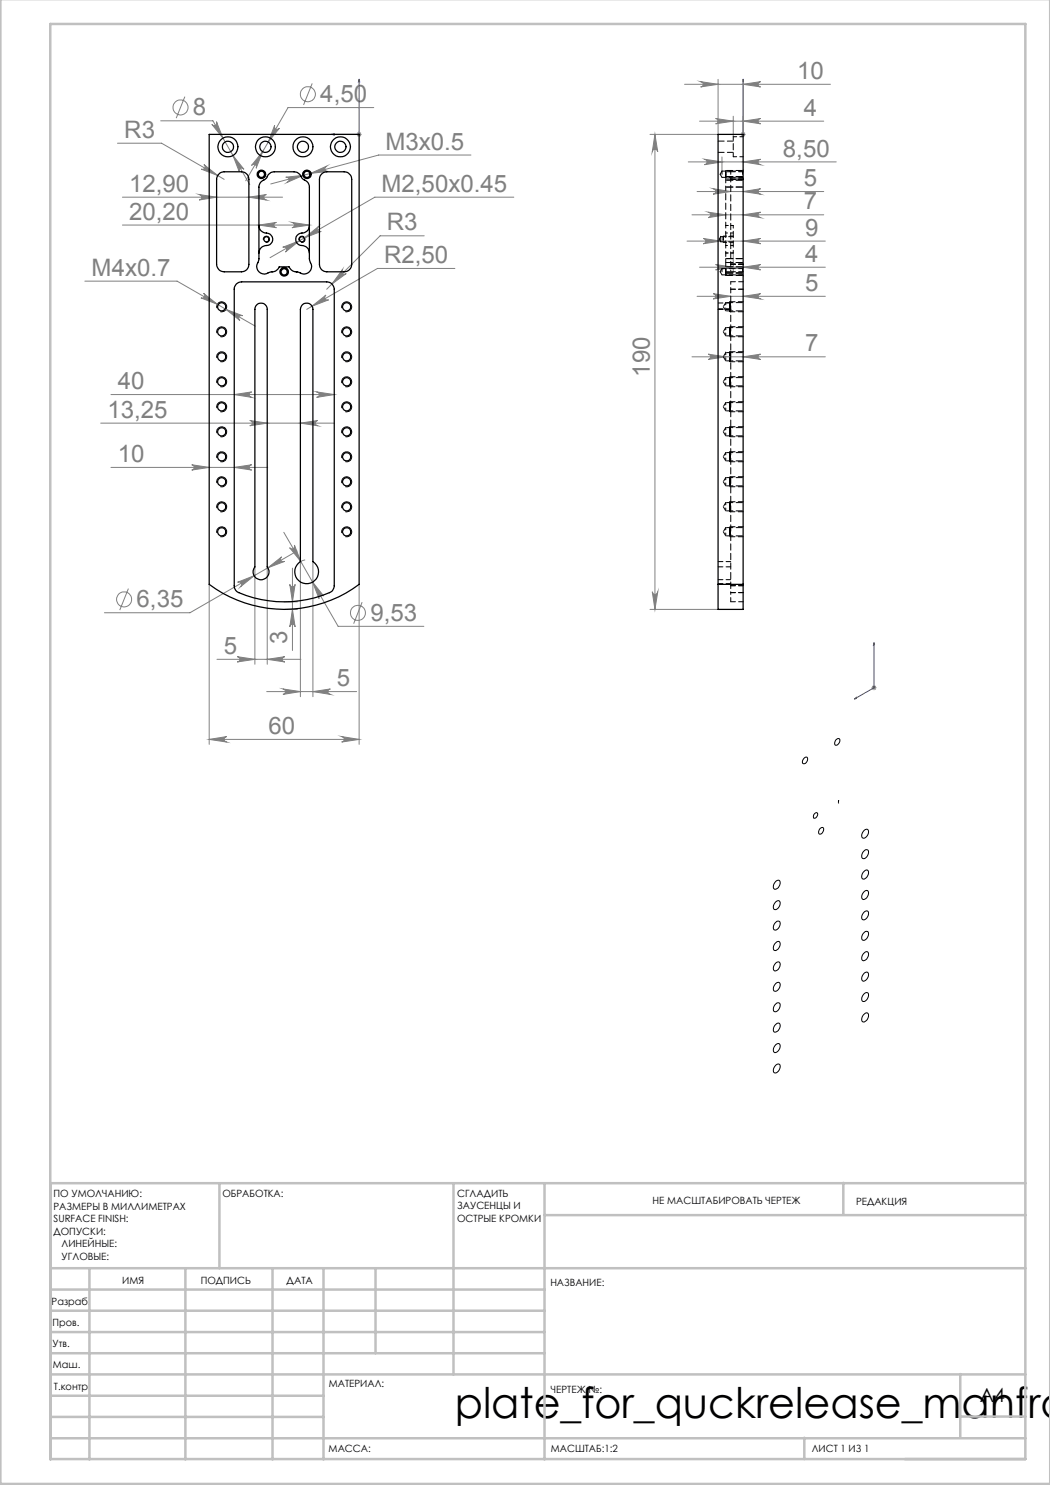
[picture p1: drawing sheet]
<svg xmlns="http://www.w3.org/2000/svg" width="210mm" height="297mm" viewBox="0 0 210 297" stroke-linecap="round" stroke-linejoin="round" font-family="sans-serif">
<g fill="none" stroke="#808080" stroke-width=".2">
<path d="M37 19.3l-1.8 4.3M62.4 16.7l-1.7 4.3M136.9 16.9h29.2M140.1 16.3l3.5 .6-3.5 .5a.53 .53 0 0 0 .6-.5 .53 .53 0 0 0-.6-.6zM143.6 15.9v10.9M148.6 16.9l3.5-.6a.53 .53 0 0 0-.5 .6 .53 .53 0 0 0 .5 .5zM148.6 15.9v11.5M23.5 28.6h8.8l12.5 7.3M24.5 39.4h32M32.1 24.2h10.5l7.4 12.7M39.8 38.9l3.5 .5-3.5 .6a.55 .55 0 0 0 .5-.5 .55 .55 0 0 0-.5-.6zM40.8 32.9l2.7 2.2-3.2-1.3a.53 .53 0 0 0 .6-.2 .53 .53 0 0 0-.1-.7z"/>
<path d="M42.4 24.9a.53 .53 0 0 0 .7 .1 .53 .53 0 0 0 .2-.7l1.3 3.3zM46.6 31.1l2.2 2.8a.53 .53 0 0 0-.7-.2 .53 .53 0 0 0-.2 .7zM49.8 39.4l3.5-.5a.55 .55 0 0 0-.5 .6 .55 .55 0 0 0 .5 .5zM52.5 30.3l-1.3 3.4a.54 .54 0 0 0-.2-.8 .54 .54 0 0 0-.7 .2zM54.9 25.1a.56 .56 0 0 0 .2 .7 .56 .56 0 0 0 .8-.2l-2.2 2.8zM57.1 35.5l3.6-.4-3.3 1.4a.53 .53 0 0 0 .4-.7 .53 .53 0 0 0-.7-.3zM62.1 34.7l3.2-1.5a.55 .55 0 0 0-.3 .7 .55 .55 0 0 0 .6 .4zM71.3 26.9h1M71.5 26.5l.7 .7M71.8 26.3v1.1M72.2 26.5l-.7 .7M74.8 21.5h-17.2l-8.5 14.7"/>
<path d="M94.2 31h-18.5l-21.5 5.8M102.8 39.4h-27.8l-21 12.1M130 26.9h13.6M131 26.9l.6 3.5a.55 .55 0 0 0-.6-.5 .55 .55 0 0 0-.5 .5zM131 26.9v95M137.7 32.4h29.6M139.4 38.3h25.3M139.9 24.2h24.8M140.9 31.9l3.5 .5-3.5 .5a.55 .55 0 0 0 .5-.5 .55 .55 0 0 0-.5-.5zM142.6 37.7l3.5 .6-3.5 .5a.55 .55 0 0 0 .5-.5 .55 .55 0 0 0-.5-.6zM143.1 23.7l3.5 .5-3.5 .6a.53 .53 0 0 0 .6-.6 .53 .53 0 0 0-.6-.5zM144.4 31.4v2.8"/>
<path d="M146.6 23.2v4.1M148.1 26.9h1M148.3 26.5l.7 .7M148.6 24.2l3.5-.5a.53 .53 0 0 0-.5 .5 .53 .53 0 0 0 .5 .6zM148.6 38.3l3.5-.6a.55 .55 0 0 0-.5 .6 .55 .55 0 0 0 .5 .5zM148.6 32.4l3.5-.5a.55 .55 0 0 0-.5 .5 .55 .55 0 0 0 .5 .5zM149 26.5l-.7 .7M17 56.2h18.4l15.6 9M24.5 45h37.4M40.7 58.7l2.8 2.2-3.3-1.3a.53 .53 0 0 0 .7-.2 .53 .53 0 0 0-.2-.7zM51.8 45l3.5-.5a.53 .53 0 0 0-.5 .5 .53 .53 0 0 0 .5 .5zM56.6 49.5l3.2-1.3-2.7 2.2a.55 .55 0 0 0 .2-.7 .55 .55 0 0 0-.7-.2z"/>
<path d="M58.4 44.5l3.5 .5-3.5 .5a.53 .53 0 0 0 .5-.5 .53 .53 0 0 0-.5-.5zM60.9 47.6l2.8-2.3a.55 .55 0 0 0-.2 .8 .55 .55 0 0 0 .7 .2zM68.5 53.9a.55 .55 0 0 0 0 .8 .55 .55 0 0 0 .8 0l-2.9 2.1zM84.8 47.2h-8.8l-10.7 10.7M91 53.7h-15.5l-14.2 8.2M137.4 48.2h27.7M138.4 43h26.3M139.4 59.3h25.7M139.9 53.4h25.2M140.6 47.7l3.5 .5-3.5 .6a.53 .53 0 0 0 .6-.6 .53 .53 0 0 0-.6-.5zM141.6 42.4l3.5 .6-3.5 .5a.55 .55 0 0 0 .5-.5 .55 .55 0 0 0-.5-.6zM142.6 58.7l3.5 .6-3.5 .5a.53 .53 0 0 0 .5-.5 .53 .53 0 0 0-.5-.6z"/>
<path d="M143.1 52.9l3.5 .5-3.5 .6a.53 .53 0 0 0 .6-.6 .53 .53 0 0 0-.6-.5zM144.1 47.2v.1M146.6 50.6v3.8M148.6 43l3.5-.6a.55 .55 0 0 0-.5 .6 .55 .55 0 0 0 .5 .5zM148.6 53.4l3.5-.5a.53 .53 0 0 0-.5 .5 .53 .53 0 0 0 .5 .6zM148.6 48.2l3.5-.5a.53 .53 0 0 0-.5 .5 .53 .53 0 0 0 .5 .6zM148.6 59.3l3.5-.6a.53 .53 0 0 0-.5 .6 .53 .53 0 0 0 .5 .5zM22.2 78.9h44.7M45.2 61.9l3.3 1.2a.55 .55 0 0 0-.7 .3 .55 .55 0 0 0 .2 .7zM46.8 78.9l3.5-.5a.55 .55 0 0 0-.5 .5 .55 .55 0 0 0 .5 .6zM62.4 61.2l2.8-2.2a.55 .55 0 0 0-.2 .7 .55 .55 0 0 0 .7 .3zM63.3 78.4l3.6 .5-3.6 .6a.55 .55 0 0 0 .6-.6 .55 .55 0 0 0-.6-.5z"/>
<path d="M138.4 71.4h26.7M141.6 70.8l3.5 .6-3.5 .5a.53 .53 0 0 0 .5-.5 .53 .53 0 0 0-.5-.6zM145.1 70.4v.1M148.6 71.4l3.5-.6a.53 .53 0 0 0-.5 .6 .53 .53 0 0 0 .5 .5zM20.1 84.6h46.7M22.2 93.5h31.4M38.3 93l3.5 .5-3.5 .5a.53 .53 0 0 0 .6-.5 .53 .53 0 0 0-.6-.5zM46.8 93.5l3.5-.5a.53 .53 0 0 0-.5 .5 .53 .53 0 0 0 .5 .5zM50 84.1l3.4 .5-3.4 .6a.53 .53 0 0 0 .5-.6 .53 .53 0 0 0-.5-.5zM60.1 84.6l3.5-.5a.53 .53 0 0 0-.5 .5 .53 .53 0 0 0 .5 .6zM25.7 117.7l-1.7 4.3M41.8 116.9v32"/>
<path d="M47.5 116.4l3.3-1.3-2.7 2.3a.54 .54 0 0 0 .1-.8 .54 .54 0 0 0-.7-.2zM51 113.4v19.5M53.4 113.4v19.5M53.6 113.6l2.7-2.2a.54 .54 0 0 0-.1 .7 .54 .54 0 0 0 .7 .2zM56.8 106.5l10.8 18.8h17.2M57.9 109.5a.55 .55 0 0 0 .7 .2 .55 .55 0 0 0 .3-.7l1.2 3.3zM58 116.9a.53 .53 0 0 0 .5 .5 .53 .53 0 0 0 .5-.5l-.5 3.5zM58.5 113.6v16.5M59.4 110.2l-21.4 12.4h-17.1M60.1 112.4v26.9M61 112l-.9 .3M62.5 116.4l2.2 2.8a.53 .53 0 0 0-.7-.2 .53 .53 0 0 0-.2 .7z"/>
<path d="M62.6 112.4v26.9M71.8 116.9v32M130.5 118.4a.55 .55 0 0 0 .5 .5 .55 .55 0 0 0 .6-.5l-.6 3.5zM43.4 131.9h16.8M47.4 131.3l3.6 .6-3.6 .5a.53 .53 0 0 0 .6-.5 .53 .53 0 0 0-.6-.6zM53.3 138.3h18M53.4 131.9l3.6-.6a.53 .53 0 0 0-.6 .6 .53 .53 0 0 0 .6 .5zM56.6 137.8l3.5 .5-3.5 .6a.55 .55 0 0 0 .5-.6 .55 .55 0 0 0-.5-.5zM56.8 120.4h2.7M56.8 121.9h2.7M58.5 121.9l.5 3.5a.53 .53 0 0 0-.5-.6 .53 .53 0 0 0-.5 .6zM62.6 138.3l3.5-.5a.55 .55 0 0 0-.5 .5 .55 .55 0 0 0 .5 .6z"/>
<path d="M72.4 120.4l-1.7 4.3M130 121.9h13.6M174.3 137.5h1M174.4 137.2l.8 .7M174.8 137.1v.9M175.2 137.2l-.8 .7M41.8 147.9l3.5-.6a.55 .55 0 0 0-.5 .6 .55 .55 0 0 0 .5 .5zM41.8 147.9h30M68.3 147.3l3.5 .6-3.5 .5a.55 .55 0 0 0 .5-.5 .55 .55 0 0 0-.5-.6z"/>
<circle cx="61.6" cy="18.8" r="1.51"/>
<circle cx="36.1" cy="21.5" r="1.51"/>
<circle cx="24.8" cy="119.9" r="1.51"/>
<circle cx="71.6" cy="122.6" r="1.51"/>
</g>
<g fill="none" stroke="#000" stroke-width=".2">
<path d="M51.6 35.1a.75 .75 0 0 1 .6-1 .75 .75 0 0 1 .8 .8 .75 .75 0 0 1-.9 .7M60.7 35.1a.75 .75 0 0 1 .6-1 .75 .75 0 0 1 .8 .8 .75 .75 0 0 1-.9 .7M52.7 48a.63 .63 0 0 1 .5-.8 .63 .63 0 0 1 .7 .7 .63 .63 0 0 1-.8 .6M56.1 54.6a.75 .75 0 0 1 .7-1 .75 .75 0 0 1 .8 .8 .75 .75 0 0 1-.9 .7M59.8 48a.62 .62 0 0 1 .6-.8 .62 .62 0 0 1 .6 .8 .62 .62 0 0 1-.8 .5M43.4 61.6a1 1 0 0 1 .8-1.2 1 1 0 0 1 1.1 1.1 1 1 0 0 1-1.2 .8M43.4 66.6a1.01 1.01 0 0 1 .8-1.2 1.01 1.01 0 0 1 1.1 1.1 1.01 1.01 0 0 1-1.2 .8M43.4 71.6a1 1 0 0 1 .8-1.2 1 1 0 0 1 1.1 1 1 1 0 0 1-1.2 .9M43.4 76.6a1 1 0 0 1 .8-1.2 1 1 0 0 1 1.1 1 1 1 0 0 1-1.2 .9M68.4 61.6a.99 .99 0 0 1 .8-1.2 .99 .99 0 0 1 1.1 1.1 .99 .99 0 0 1-1.2 .8M68.4 66.6a1 1 0 0 1 .8-1.2 1 1 0 0 1 1.1 1.1 1 1 0 0 1-1.2 .8M68.4 71.6a.99 .99 0 0 1 .8-1.2 .99 .99 0 0 1 1.1 1 .99 .99 0 0 1-1.2 .9"/>
<path d="M68.4 76.6a.99 .99 0 0 1 .8-1.2 .99 .99 0 0 1 1.1 1.1 .99 .99 0 0 1-1.2 .8M43.4 81.6a1.01 1.01 0 0 1 .8-1.3 1.01 1.01 0 0 1 1.1 1.1 1.01 1.01 0 0 1-1.2 .9M43.4 86.6a1.01 1.01 0 0 1 .8-1.2 1.01 1.01 0 0 1 1.1 1.1 1.01 1.01 0 0 1-1.2 .8M43.4 91.6a1 1 0 0 1 .8-1.2 1 1 0 0 1 1.1 1 1 1 0 0 1-1.2 .9M43.4 96.6a1 1 0 0 1 .8-1.2 1 1 0 0 1 1.1 1 1 1 0 0 1-1.2 .9M68.4 81.6a1 1 0 0 1 .8-1.2 1 1 0 0 1 1.1 1.1 1 1 0 0 1-1.2 .8M68.4 86.6a1 1 0 0 1 .8-1.2 1 1 0 0 1 1.1 1.1 1 1 0 0 1-1.2 .8M68.4 91.6a.99 .99 0 0 1 .8-1.2 .99 .99 0 0 1 1.1 1 .99 .99 0 0 1-1.2 .9M68.4 96.6a.99 .99 0 0 1 .8-1.2 .99 .99 0 0 1 1.1 1.1 .99 .99 0 0 1-1.2 .8M43.4 101.6a1.01 1.01 0 0 1 .8-1.2 1.01 1.01 0 0 1 1.1 1.1 1.01 1.01 0 0 1-1.2 .8M43.4 106.6a1.01 1.01 0 0 1 .9-1.2 1.01 1.01 0 0 1 1 1.1 1.01 1.01 0 0 1-1.2 .8M68.4 101.6a1 1 0 0 1 .8-1.2 1 1 0 0 1 1.1 1.1 1 1 0 0 1-1.2 .8"/>
<path d="M68.4 106.6a1 1 0 0 1 .9-1.2 1 1 0 0 1 1 1.1 1 1 0 0 1-1.2 .8M160.9 151.6l.4-.2a.77 .77 0 0 1 .1 .9 .77 .77 0 0 1-.7 .4 .73 .73 0 0 1 .2-1.1zM167.1 148.1l.4-.4a.32 .32 0 0 1 .3 0 .32 .32 0 0 1 .2 .4l-.1 .5a.62 .62 0 0 1-.9 .4l-.1-.4zM155.2 176.2a.47 .47 0 0 1 .6-.1 .47 .47 0 0 1 .2 .6l-.4 .8a.58 .58 0 0 1-.9 .1v-.5zM162.9 162.7l.4-.2a.63 .63 0 0 1 .2 .8 .63 .63 0 0 1-.7 .4l-.1-.4zM163.9 165.8l.6-.3a.77 .77 0 0 1 .2 .9 .77 .77 0 0 1-.8 .4l-.2-.2zM167.7 160.1v.6M172.6 170.4a.57 .57 0 0 1 .9-.5 .57 .57 0 0 1 .1 .9l-.1 .4a.63 .63 0 0 1-.5 .5 .63 .63 0 0 1-.6-.2v-.5zM172.6 174.4a.64 .64 0 0 1 1-.2 1.32 1.32 0 0 1-1 1.6 .87 .87 0 0 1 0-1.4zM172.9 166a.47 .47 0 0 1 .6-.1 .47 .47 0 0 1 .2 .6l-.2 .6a.63 .63 0 0 1-.5 .5 .63 .63 0 0 1-.6-.2v-.5zM172.9 178.3a.47 .47 0 0 1 .6-.2 .47 .47 0 0 1 .2 .6l-.4 .9a.56 .56 0 0 1-.9 0v-.5zM155 188.7a.64 .64 0 0 1 1-.2 1.32 1.32 0 0 1-1 1.6 .87 .87 0 0 1 0-1.4z"/>
<path d="M155.2 180.3a.47 .47 0 0 1 .6-.1 .47 .47 0 0 1 .2 .6l-.2 .6a.63 .63 0 0 1-.4 .5 .63 .63 0 0 1-.7-.2v-.6zM155.2 184.4a.52 .52 0 0 1 .8 0 1.28 1.28 0 0 1-1 1.6 .94 .94 0 0 1 .2-1.6zM155.2 192.6a.47 .47 0 0 1 .6-.2 .47 .47 0 0 1 .2 .6l-.4 .9a.56 .56 0 0 1-.9 0v-.5zM155.2 196.7a.47 .47 0 0 1 .5-.2 .47 .47 0 0 1 .3 .3 1.13 1.13 0 0 1-1.2 1.4l-.1-.7zM172.6 186.7a.57 .57 0 0 1 .9-.4 .57 .57 0 0 1 .1 .9l-.1 .3a.63 .63 0 0 1-.5 .5 .63 .63 0 0 1-.6-.2v-.5zM172.9 182.4a.47 .47 0 0 1 .4-.2 .47 .47 0 0 1 .4 .3 1.13 1.13 0 0 1-1.2 1.4l-.1-.7zM172.9 190.6l.2-.2h.4a1.19 1.19 0 0 1-.9 1.8 .94 .94 0 0 1 .3-1.6zM172.9 194.6a.47 .47 0 0 1 .6-.2 .47 .47 0 0 1 .2 .6l-.4 .9a.62 .62 0 0 1-.8 .2l-.1-.7zM172.9 198.7a.47 .47 0 0 1 .4-.2 .47 .47 0 0 1 .4 .4 1.13 1.13 0 0 1-1.2 1.3l-.1-.7zM155 201a.57 .57 0 0 1 .8-.4 .57 .57 0 0 1 .2 .9l-.2 .3a.63 .63 0 0 1-.4 .5 .63 .63 0 0 1-.7-.2v-.5zM155.2 204.9l.2-.2 .4-.1a1.13 1.13 0 0 1-1 1.8l-.1-.7zM155.2 208.9a.47 .47 0 0 1 .6-.2 .47 .47 0 0 1 .2 .6l-.4 .9a.62 .62 0 0 1-.8 .2l-.1-.7z"/>
<path d="M155.2 213a.47 .47 0 0 1 .5-.2 .47 .47 0 0 1 .3 .3 1.13 1.13 0 0 1-1.2 1.4l-.1-.7zM172.6 203a.64 .64 0 0 1 1-.3 1.28 1.28 0 0 1-1 1.7 .87 .87 0 0 1 0-1.4z"/>
</g>
<path d="M145.2 34.6v-.5M144.7 47.6v-.4M144.7 48.5v-.7M145.2 55.1v-.3" fill="none" stroke="#000" stroke-width=".2" stroke-dasharray="1.3 .6" stroke-linecap="butt"/>
<path d="M145.2 35.6v-.8" fill="none" stroke="#000" stroke-width=".2" stroke-dasharray="1.3 .6" stroke-dashoffset=".4" stroke-linecap="butt"/>
<path d="M146 61v-.7M146 66v-.7M146 71v-.7M146 76v-.7M146 81v-.7M146 86v-.7M146 91v-.7M146 96v-.7M146 101v-.7M146 106v-.7" fill="none" stroke="#000" stroke-width=".2" stroke-dasharray="1.3 .6" stroke-dashoffset=".3" stroke-linecap="butt"/>
<path d="M146 62.3v-1M146 67.3v-1M146 72.3v-1M146 77.3v-1M146 82.3v-1M146 87.3v-1M146 92.3v-1M146 97.3v-1M146 102.3v-1M146 107.3v-1" fill="none" stroke="#000" stroke-width=".2" stroke-dasharray="1.3 .6" stroke-dashoffset=".5" stroke-linecap="butt"/>
<path d="M144.7 47.4v1v-.6" fill="none" stroke="#000" stroke-width=".25" stroke-dasharray="1.3 .6" stroke-dashoffset=".7" stroke-linecap="butt"/>
<path d="M145.2 53.6v1.5v-.8M146 62.3v-1M146 66.3v-1v2v-1M146 72.3v-1M146 76.3v-1v2v-1M146 82.3v-1M146 86.3v-1v2v-1M146 91.3v-1v2v-1M146 96.3v-1v2v-1M146 101.3v-1v2v-1M146 106.3v-1v2v-1" fill="none" stroke="#000" stroke-width=".25" stroke-dasharray="1.3 .6" stroke-dashoffset=".5" stroke-linecap="butt"/>
<path d="M145.2 53.8v1.2v-.7" fill="none" stroke="#000" stroke-width=".25" stroke-dasharray="1.3 .6" stroke-dashoffset=".9" stroke-linecap="butt"/>
<path d="M145.2 34.6v-.5" fill="none" stroke="#000" stroke-width=".25" stroke-dasharray="1.3 .6" stroke-linecap="butt"/>
<path d="M145.2 35.6v-.8M146 60.6v1.6v-.9M146 70.6v1.6v-.9M146 65.6v1.6v-.9M146 75.6v1.6v-.9M146 80.6v1.6v-.9M146 85.6v1.6v-.9M146 90.6v1.6v-.9M146 95.6v1.6v-.9M146 100.6v1.6v-.9M146 105.6v1.6v-.9" fill="none" stroke="#000" stroke-width=".25" stroke-dasharray="1.3 .6" stroke-dashoffset=".4" stroke-linecap="butt"/>
<path d="M146 60.3v2v-1M146 70.3v2v-1M146 80.3v2v-1M146 85.3v2v-1M146 90.3v2v-1M146 100.3v2v-1" fill="none" stroke="#000" stroke-width=".25" stroke-dasharray="1.3 .6" stroke-dashoffset=".1" stroke-linecap="butt"/>
<path d="M146 61v-.7M146 71v-.7M146 81v-.7" fill="none" stroke="#000" stroke-width=".25" stroke-dasharray="1.3 .6" stroke-dashoffset=".3" stroke-linecap="butt"/>
<path d="M71.8 15.8l.2 .6h-.3zM71.8 15.8v11.1h-5.5M148.6 15.8v.6v-.6M148.6 15.8v11.1M66.3 26.9l.6-.2v.3zM148.6 26.7v.3zM148.6 26.9h.1M170.9 139.8l.4-.3v.2zM174.8 128.5l.1 .4-.2 .1zM174.8 128.5v9l-3.9 2.3" fill="none" stroke="#00f" stroke-width=".2"/>
<path d="M144.7 48.5h2M146.7 47.2h-2" fill="none" stroke="#000" stroke-width=".2" stroke-dasharray="1.3 .6" stroke-dashoffset=".6"/>
<g fill="none" stroke="#000" stroke-width=".2" stroke-dasharray="1.3 .6">
<path d="M145.2 34.8v-.2M144.7 47.8v-.2M145.2 55.1h.1M146 61.3v-.3M146 66.3v-.3M146 71.3v-.3M146 76.3v-.3M146 81.3v-.3M146 86.3v-.3M146 91.3v-.3M146 96.3v-.3M146 101.3v-.3"/>
<path d="M146 106.3v-.3"/>
</g>
<path d="M145.2 35.6h3.4M148.6 34.1h-3.4M145.2 55.1h3.4M148.6 53.6h-3.4" fill="none" stroke="#000" stroke-width=".2" stroke-dasharray="1.3 .6" stroke-dashoffset="-.1"/>
<g fill="none" stroke="#000" stroke-width=".2" stroke-dasharray="1.3 .6" stroke-dashoffset=".3">
<path d="M146 62.3h2.7M146 67.3h2.7M146 72.3h2.7M146 77.3h2.7M148.7 60.3h-2.7M148.7 65.3h-2.7M148.7 70.3h-2.7M148.7 75.3h-2.7M146 82.3h2.7M146 87.3h2.7M146 92.3h2.7M146 97.3h2.7"/>
<path d="M148.7 80.3h-2.7M148.7 85.3h-2.7M148.7 90.3h-2.7M148.7 95.3h-2.7M146 102.3h2.7M146 107.3h2.7M148.7 100.3h-2.7M148.7 105.3h-2.7"/>
</g>
<g fill="none" stroke="#000" stroke-width=".25" stroke-dasharray="1.3 .6">
<path d="M145.2 34.8v-.2M144.7 47.3v.1M145.2 53.6h.1M145.2 53.7v.1M146 60.3v.1M146 60.5v.1M146 70.3v.1M146 70.5v.1M146 61.3v-.3M146 65.5v.1M146 71.3v-.3M146 75.5v.1"/>
<path d="M146 80.3v.1M146 80.5v.1M146 85.3v.1M146 85.5v.1M146 90.3v.1M146 90.5v.1M146 81.3v-.3M146 95.5v.1M146 100.3v.1M146 100.5v.1M146 105.5v.1"/>
</g>
<g fill="none" stroke="#c0c0c0" stroke-width=".5">
<path d="M.1 -.1v296.9h209.9v-296.9M10.1 4.8h195v287h-195zM43.9 236.6v17M90.7 236.6v38.3M108.9 236.6v55.3M168.7 236.6v6.3M205.1 236.6h-195v55.3M10.1 253.6h195M10.1 257.9h98.8M17.9 253.6v38.3M37.1 253.6v38.3M54.5 253.6v38.3"/>
<path d="M64.7 253.6v38.3M75.1 253.6v17M108.9 243h96.2M10.1 270.6h98.8M10.1 266.4h98.8M10.1 262.1h98.8M10.1 279.1h54.6M10.1 274.9h195M192.1 274.8v12.7M10.1 287.7h195M10.1 283.4h54.6M160.9 287.5v4.3"/>
<path d="M192.1 283.3h13"/>
</g>
<g fill="#00f">
<path d="M66.3 26.9l.6 .1v-.3zM71.8 15.8l-.1 .6h.3z"/>
<path d="M170.9 139.8l.4-.1v-.2zM174.8 128.5l-.1 .5 .2-.1z"/>
<path d="M148.6 26.7v.3zM148.6 15.8v.6z"/>
</g>
<g fill="#808080">
<path d="M45.2 61.9l2.8 2.2a.55 .55 0 0 1-.2-.7 .55 .55 0 0 1 .7-.3zM40.7 58.7a.53 .53 0 0 1 .2 .7 .53 .53 0 0 1-.7 .2l3.3 1.3zM46.6 31.1l1.3 3.3a.53 .53 0 0 1 .2-.7 .53 .53 0 0 1 .7 .2zM42.4 24.9l2.2 2.7-1.3-3.3a.53 .53 0 0 1-.2 .8 .53 .53 0 0 1-.7-.2zM52.5 30.3l-2.2 2.8a.54 .54 0 0 1 .7-.2 .54 .54 0 0 1 .2 .8zM54.9 25.1l-1.2 3.3 2.2-2.8a.55 .55 0 0 1-.8 .2 .55 .55 0 0 1-.2-.7zM57.1 35.5a.53 .53 0 0 1 .7 .3 .53 .53 0 0 1-.4 .7l3.3-1.4zM62.1 34.7l3.5-.4a.55 .55 0 0 1-.6-.4 .55 .55 0 0 1 .3-.7zM56.6 49.5a.55 .55 0 0 1 .7 .2 .55 .55 0 0 1-.2 .7l2.7-2.2zM60.9 47.6l3.3-1.3a.56 .56 0 0 1-.7-.2 .56 .56 0 0 1 .2-.8zM40.8 32.9a.53 .53 0 0 1 .2 .7 .53 .53 0 0 1-.7 .2l3.2 1.3zM47.4 131.3l3.6 .6-3.6 .5a.53 .53 0 0 0 .6-.5 .53 .53 0 0 0-.6-.6zM53.4 131.9l3.6-.6a.53 .53 0 0 0-.6 .6 .53 .53 0 0 0 .6 .5zM53.6 113.6l3.3-1.3a.54 .54 0 0 1-.7-.2 .54 .54 0 0 1 .1-.7zM47.5 116.4a.54 .54 0 0 1 .7 .2 .54 .54 0 0 1-.1 .8l2.7-2.3zM57.9 109.5l2.2 2.8-1.2-3.3a.55 .55 0 0 1-.2 .7 .55 .55 0 0 1-.8-.2zM62.5 116.4l1.3 3.3a.53 .53 0 0 1 .2-.7 .53 .53 0 0 1 .7 .2zM50 84.1l3.4 .5-3.4 .6a.53 .53 0 0 0 .5-.6 .53 .53 0 0 0-.5-.5zM60.1 84.6l3.5-.5a.53 .53 0 0 0-.5 .5 .53 .53 0 0 0 .5 .6zM62.4 61.2l3.3-1.2a.55 .55 0 0 1-.7-.3 .55 .55 0 0 1 .2-.7zM68.5 53.9l-2.1 2.9 2.9-2.1a.55 .55 0 0 1-.8 0 .55 .55 0 0 1 0-.8zM140.1 16.3l3.5 .6-3.5 .5a.53 .53 0 0 0 .6-.5 .53 .53 0 0 0-.6-.6zM148.6 16.9l3.5-.6a.53 .53 0 0 0-.5 .6 .53 .53 0 0 0 .5 .5zM143.1 23.7l3.5 .5-3.5 .6a.53 .53 0 0 0 .6-.6 .53 .53 0 0 0-.6-.5zM148.6 24.2l3.5-.5a.53 .53 0 0 0-.5 .5 .53 .53 0 0 0 .5 .6zM142.6 37.7l3.5 .6-3.5 .5a.55 .55 0 0 0 .5-.5 .55 .55 0 0 0-.5-.6zM148.6 38.3l3.5-.6a.55 .55 0 0 0-.5 .6 .55 .55 0 0 0 .5 .5zM141.6 42.4l3.5 .6-3.5 .5a.55 .55 0 0 0 .5-.5 .55 .55 0 0 0-.5-.6zM148.6 43l3.5-.6a.55 .55 0 0 0-.5 .6 .55 .55 0 0 0 .5 .5zM143.1 52.9l3.5 .5-3.5 .6a.53 .53 0 0 0 .6-.6 .53 .53 0 0 0-.6-.5zM148.6 53.4l3.5-.5a.53 .53 0 0 0-.5 .5 .53 .53 0 0 0 .5 .6zM140.9 31.9l3.5 .5-3.5 .5a.55 .55 0 0 0 .5-.5 .55 .55 0 0 0-.5-.5zM148.6 32.4l3.5-.5a.55 .55 0 0 0-.5 .5 .55 .55 0 0 0 .5 .5zM140.6 47.7l3.5 .5-3.5 .6a.53 .53 0 0 0 .6-.6 .53 .53 0 0 0-.6-.5zM148.6 48.2l3.5-.5a.53 .53 0 0 0-.5 .5 .53 .53 0 0 0 .5 .6zM142.6 58.7l3.5 .6-3.5 .5a.53 .53 0 0 0 .5-.5 .53 .53 0 0 0-.5-.6zM148.6 59.3l3.5-.6a.53 .53 0 0 0-.5 .6 .53 .53 0 0 0 .5 .5zM141.6 70.8l3.5 .6-3.5 .5a.53 .53 0 0 0 .5-.5 .53 .53 0 0 0-.5-.6zM148.6 71.4l3.5-.6a.53 .53 0 0 0-.5 .6 .53 .53 0 0 0 .5 .5z"/>
<path d="M46.8 78.9l3.5-.5a.55 .55 0 0 0-.5 .5 .55 .55 0 0 0 .5 .6zM63.3 78.4l3.6 .5-3.6 .6a.55 .55 0 0 0 .6-.6 .55 .55 0 0 0-.6-.5z"/>
<path d="M51.8 45l3.5-.5a.53 .53 0 0 0-.5 .5 .53 .53 0 0 0 .5 .5zM58.4 44.5l3.5 .5-3.5 .5a.53 .53 0 0 0 .5-.5 .53 .53 0 0 0-.5-.5z"/>
<path d="M39.8 38.9l3.5 .5-3.5 .6a.55 .55 0 0 0 .5-.5 .55 .55 0 0 0-.5-.6zM49.8 39.4l3.5-.5a.55 .55 0 0 0-.5 .6 .55 .55 0 0 0 .5 .5z"/>
<path d="M58 116.9a.53 .53 0 0 0 .5 .5 .53 .53 0 0 0 .5-.5l-.5 3.5zM58.5 121.9l.5 3.5a.53 .53 0 0 0-.5-.6 .53 .53 0 0 0-.5 .6zM131 26.9l.6 3.5a.55 .55 0 0 0-.6-.5 .55 .55 0 0 0-.5 .5zM130.5 118.4a.55 .55 0 0 0 .5 .5 .55 .55 0 0 0 .6-.5l-.6 3.5z"/>
<path d="M56.6 137.8l3.5 .5-3.5 .6a.55 .55 0 0 0 .5-.6 .55 .55 0 0 0-.5-.5zM62.6 138.3l3.5-.5a.55 .55 0 0 0-.5 .5 .55 .55 0 0 0 .5 .6zM38.3 93l3.5 .5-3.5 .5a.53 .53 0 0 0 .6-.5 .53 .53 0 0 0-.6-.5zM46.8 93.5l3.5-.5a.53 .53 0 0 0-.5 .5 .53 .53 0 0 0 .5 .5zM41.8 147.9l3.5-.6a.55 .55 0 0 0-.5 .6 .55 .55 0 0 0 .5 .5zM68.3 147.3l3.5 .6-3.5 .5a.55 .55 0 0 0 .5-.5 .55 .55 0 0 0-.5-.6z"/>
</g>
<g fill="none" stroke="#000" stroke-width=".25">
<path d="M41.8 26.9h30v90a24.9 24.9 0 0 1-30 0zM43.8 34.8l.5-.3 .5-.1h3.5a1.51 1.51 0 0 1 1.5 1.5v17a1.45 1.45 0 0 1-1.5 1.5h-3.5a1.51 1.51 0 0 1-1.5-1.5v-17l.2-.6zM52.2 36.4l1.1-.8a1.68 1.68 0 0 1 1.6-1.2h3.9a1.9 1.9 0 0 1 1.6 1.3l.3 .2a1.6 1.6 0 0 1 1.2 1.5v14.5l.1 .3a1.58 1.58 0 0 1-.1 2.2 1.58 1.58 0 0 1-2.1 .1l-.2-.1a1.77 1.77 0 0 1-1.8-1h-2a2.34 2.34 0 0 1-2 1.1 1.56 1.56 0 0 1-2.1-.2 1.56 1.56 0 0 1 0-2.1l.1-.2v-14.8zM64.3 34.8l.5-.3 .6-.1h3.4a1.57 1.57 0 0 1 1.5 1.5v17a1.51 1.51 0 0 1-1.5 1.5h-3.4a1.45 1.45 0 0 1-1.5-1.5v-17l.1-.6zM47.3 56.8l.5-.3 .5-.1h17a1.51 1.51 0 0 1 1.6 1.5v59.3a1.52 1.52 0 0 1-1 1.3 22.4 22.4 0 0 1-18.7-.3l-.4-.8v-59.8zM51.8 45.1a1.59 1.59 0 0 0 1.8 1.6 1.28 1.28 0 0 1 .9 1.5 1.28 1.28 0 0 1-1.5 .9l-.5 .3-.5 .4-.2 .8M59.3 54.4h.1M61.9 45.1a1.59 1.59 0 0 1-1.9 1.6 1.28 1.28 0 0 0-.8 1.5 1.28 1.28 0 0 0 1.5 .9l.5 .3 .4 .4 .3 .8M51.4 60.9a1.22 1.22 0 0 1 1.3-.2 1.22 1.22 0 0 1 .7 1.2v51.5a1.59 1.59 0 0 1-.1 2.1 1.59 1.59 0 0 1-2.2 0 1.59 1.59 0 0 1-.1-2.1v-51.5l.2-.7zM60.5 60.9a1.25 1.25 0 0 1 1.4-.2 1.25 1.25 0 0 1 .7 1.2v50.4a2.39 2.39 0 0 1 .5 3.6 2.39 2.39 0 0 1-3.6 0 2.39 2.39 0 0 1 .6-3.6v-50.4zM143.6 116.9v5h5v-5M143.6 116.9v-90h5v90"/>
<path d="M143.6 116.9h5"/>
<circle cx="45.6" cy="29.4" r="1.12"/>
<circle cx="45.6" cy="29.4" r="2"/>
<circle cx="52.3" cy="34.9" r=".84"/>
<circle cx="52.3" cy="34.9" r=".63"/>
<circle cx="53.1" cy="29.4" r="2"/>
<circle cx="53.1" cy="29.4" r="1.12"/>
<circle cx="60.6" cy="29.4" r="1.12"/>
<circle cx="60.6" cy="29.4" r="2"/>
<circle cx="61.4" cy="34.9" r=".84"/>
<circle cx="61.4" cy="34.9" r=".63"/>
<circle cx="68.1" cy="29.4" r="2.01"/>
<circle cx="68.1" cy="29.4" r="1.12"/>
<circle cx="53.3" cy="47.9" r=".52"/>
<circle cx="56.8" cy="54.4" r=".85"/>
<circle cx="56.8" cy="54.4" r=".63"/>
<circle cx="60.4" cy="47.9" r=".52"/>
<circle cx="44.3" cy="71.4" r=".82"/>
<circle cx="44.3" cy="66.4" r=".82"/>
<circle cx="44.3" cy="61.4" r=".82"/>
<circle cx="44.3" cy="76.3" r=".82"/>
<circle cx="69.3" cy="76.4" r=".83"/>
<circle cx="69.3" cy="61.4" r=".83"/>
<circle cx="69.3" cy="71.4" r=".83"/>
<circle cx="69.3" cy="66.4" r=".83"/>
<circle cx="44.3" cy="91.4" r=".83"/>
<circle cx="44.3" cy="86.4" r=".82"/>
<circle cx="44.3" cy="81.4" r=".82"/>
<circle cx="44.3" cy="96.3" r=".82"/>
<circle cx="69.3" cy="91.4" r=".84"/>
<circle cx="69.3" cy="96.4" r=".83"/>
<circle cx="69.3" cy="86.4" r=".83"/>
<circle cx="69.3" cy="81.4" r=".83"/>
<circle cx="44.3" cy="106.4" r=".82"/>
<circle cx="44.3" cy="101.4" r=".82"/>
<circle cx="69.3" cy="106.4" r=".83"/>
<circle cx="69.3" cy="101.4" r=".83"/>
</g>
<path d="M145.2 36v1.4M146.2 35.8v17M146.7 45.1v5.5M146.2 117.1v1.4" fill="none" stroke="#000" stroke-width=".2" stroke-dasharray="1.3 .6" stroke-dashoffset=".7"/>
<g fill="none" stroke="#000" stroke-width=".2" stroke-dasharray="1.3 .6" stroke-dashoffset=".3">
<path d="M146.2 35.8h2.5M148.7 34.3h-2.5M148.7 35.8h-2.5M144.2 48.4h2.5M145.2 49.1v-2.5M146.2 54.3h2.5M146.2 57.8h2.5M146.2 52.8h2.5M146.7 47.3h-2.5M148.7 52.8h-2.5M148.7 56.3h-2.5M148.7 57.8h-2.5"/>
<path d="M146.2 61.8h-2.5M146.2 60.6h-2.5M143.7 113.4h2.5M143.7 112.3h2.5M143.7 115.9h2.5M143.7 116.7h2.5M146.2 118.5h2.5M146.2 117.1h2.5M148.7 117.1h-2.5M148.7 118.5h-2.5M146.2 120.3h2.5"/>
</g>
<g fill="none" stroke="#000" stroke-width=".2" stroke-dasharray="1.3 .6" stroke-dashoffset=".8">
<path d="M146.2 34.3v1.5M145.2 45.1v1.5M145.2 50.6h1.5M145.2 49.1v1.5M145.2 45.1h1.5M146.2 52.8v1.5M146.2 56.3v1.5M146.7 46.6h-1.5M146.7 45.1h-1.5M146.7 49.1h-1.5M146.7 50.6h-1.5M145.2 65.5v1.7"/>
<path d="M145.2 70.5v1.7M145.2 60.5v1.7M145.2 75.5v1.7M145.2 80.5v1.7M145.2 85.5v1.7M145.2 90.5v1.7M145.2 95.5v1.7M145.2 105.5v1.7M145.2 100.5v1.7"/>
</g>
<g fill="none" stroke="#000" stroke-width=".2" stroke-dasharray="1.3 .6" stroke-dashoffset=".5">
<path d="M144.4 35.5h4.1M145.2 34.3v1M146.2 34.3h-1M146.7 27.3v4M148.5 34.2h-4.1M144.2 47.3v1.1M144.4 55h4.1M145.2 54.3h1M146.2 57.8v59.3M148.5 53.7h-4.1M144.7 71.3l.5 .9M144.7 61.3l.5 .9"/>
<path d="M144.7 76.3l.5 .9M144.7 66.3l.5 .9M145.2 70.5l-.5 .8M145.2 60.5l-.5 .8M145.2 75.5l-.5 .8M145.2 65.5l-.5 .8M144.7 81.3l.5 .9M144.7 86.3l.5 .9M144.7 91.3l.5 .9M144.7 96.3l.5 .9M145.2 80.5l-.5 .8M145.2 85.5l-.5 .8"/>
<path d="M145.2 90.5l-.5 .8M145.2 95.5l-.5 .8M144.7 106.3l.5 .9M144.7 101.3l.5 .9M145.2 105.5l-.5 .8M145.2 100.5l-.5 .8"/>
</g>
<path d="M146.2 118.5v1.8" fill="none" stroke="#000" stroke-width=".2" stroke-dasharray="1.3 .6" stroke-dashoffset=".9"/>
<g fill="none" stroke="#000" stroke-width=".2" stroke-dasharray="1.3 .6" stroke-dashoffset="-.2">
<path d="M145.2 37.4h3.5M145.2 35.3h3.5M145.2 36h3.5M148.7 36h-3.5M148.7 35.3h-3.5M148.7 37.4h-3.5M145.2 52.5h3.5M145.2 54.6h3.5M145.2 51.7h3.5M145.2 54.8h3.5M148.7 54.6h-3.5M148.7 51.7h-3.5"/>
<path d="M148.7 53.3h-3.5M148.7 52.5h-3.5M145.2 67.2h3.5M145.2 72.2h3.5M145.2 77.2h3.5M145.2 62.2h3.5M148.7 65.5h-3.5M148.7 70.5h-3.5M148.7 75.5h-3.5M148.7 60.5h-3.5M145.2 82.2h3.5M145.2 87.2h3.5"/>
<path d="M145.2 92.2h3.5M145.2 97.2h3.5M148.7 80.5h-3.5M148.7 85.5h-3.5M148.7 90.5h-3.5M148.7 95.5h-3.5M145.2 107.2h3.5M145.2 102.2h3.5M148.7 105.5h-3.5M148.7 100.5h-3.5"/>
</g>
<path d="M144 34.8l.4 .7M144.4 34.2l-.4 .6M145.2 36v-.7M144 54.3l.4 .7M144.4 53.7l-.4 .6M145.2 52.5v2.3M145.2 51.7v.8" fill="none" stroke="#000" stroke-width=".2" stroke-dasharray="1.3 .6" stroke-dashoffset=".4"/>
<path d="M144.4 34.2v1.3M145.2 37.4v7.7M146.7 31.3h2M148.5 34.2v1.3M148.7 27.3h-2M144.4 53.7v1.3M145.2 50.6v1.1M148.5 53.7v1.3" fill="none" stroke="#000" stroke-width=".2" stroke-dasharray="1.3 .6" stroke-dashoffset=".6"/>
<path d="M143.7 30.5h3M146.7 28.2h-3" fill="none" stroke="#000" stroke-width=".2" stroke-dasharray="1.3 .6" stroke-dashoffset=".1"/>
<path d="M148.5 35.5l.2 .2M148.7 34l-.2 .2M143.8 47.8l.4 .6M144.2 47.3l-.4 .5M148.5 55l.2 .2M148.7 53.5l-.2 .2" fill="none" stroke="#000" stroke-width=".2" stroke-dasharray="1.3 .6"/>
<text font-size="8.5" x="90.9" y="283.5">plate_for_quckrelease_manfro</text>
<g font-size="4.8" fill="#808080">
<text x="159.4" y="15.8">10</text>
<text x="38.6" y="23.1">8</text>
<text x="64.1" y="20.4">4,50</text>
<text x="160.8" y="23.1">4</text>
<text x="24.9" y="27.5">R3</text>
<text x="77.1" y="29.9">M3x0.5</text>
<text x="156.6" y="31.3">8,50</text>
<text x="25.8" y="38.4">12,90</text>
<text x="76.3" y="38.4">M2,50x0.45</text>
<text x="160.8" y="37.2">5</text>
<text x="160.8" y="41.9">7</text>
<text x="25.8" y="43.9">20,20</text>
<text x="77.4" y="46.1">R3</text>
<text x="161.1" y="47.1">9</text>
<text x="76.8" y="52.6">R2,50</text>
<text x="161.1" y="52.3">4</text>
<text x="18.3" y="55.1">M4x0.7</text>
<text x="161.1" y="58.2">5</text>
<text x="161.1" y="70.3">7</text>
<text x="23.5" y="77.8">40</text>
<text x="129.9" y="75.4" transform="rotate(-90 129.9 75.4)">190</text>
<text x="21.5" y="83.5">13,25</text>
<text x="23.5" y="92.4">10</text>
<text x="27.3" y="121.5">6,35</text>
<text x="74.1" y="124.2">9,53</text>
<text x="44.7" y="130.8">5</text>
<text x="57.4" y="128.7" transform="rotate(-90 57.4 128.7)">3</text>
<text x="67.3" y="137.2">5</text>
<text x="53.7" y="146.8">60</text>
</g>
<text font-size="3.9" x="196" y="280.4">A4</text>
<g font-size="2">
<text x="10.7" y="239.5">ПО УМОЛЧАНИЮ:</text>
<text x="44.5" y="239.5">ОБРАБОТКА:</text>
<text x="91.4" y="239.4">СГЛАДИТЬ</text>
<text x="10.7" y="242">РАЗМЕРЫ В МИЛЛИМЕТРАХ</text>
<text x="10.7" y="244.5">SURFACE FINISH:</text>
<text x="91.4" y="241.9">ЗАУСЕНЦЫ И</text>
<text x="91.4" y="244.4">ОСТРЫЕ КРОМКИ</text>
<text x="130.5" y="240.8">НЕ МАСШТАБИРОВАТЬ ЧЕРТЕЖ</text>
<text x="171.2" y="241">РЕДАКЦИЯ</text>
<text x="10.7" y="247">ДОПУСКИ:</text>
<text x="12.3" y="249.5">ЛИНЕЙНЫЕ:</text>
<text x="12.3" y="252">УГЛОВЫЕ:</text>
<text x="24.4" y="256.9">ИМЯ</text>
<text x="40.1" y="256.8">ПОДПИСЬ</text>
<text x="57.3" y="256.8">ДАТА</text>
<text x="110.1" y="257.1">НАЗВАНИЕ:</text>
<text x="10.3" y="260.9">Разраб.</text>
<text x="10.5" y="269.3">Утв.</text>
<text x="10.5" y="265.2">Пров.</text>
<text x="10.6" y="273.6">Маш.</text>
<text x="10.8" y="278">Т.контр</text>
<text x="65.8" y="277.4">МАТЕРИАЛ:</text>
<text x="110.2" y="278.5">ЧЕРТЕЖ №:</text>
<text x="65.7" y="290.4">МАССА:</text>
<text x="110.2" y="290.5">МАСШТАБ:1:2</text>
<text x="162.4" y="290.4">ЛИСТ 1 ИЗ 1</text>
</g>
</svg>
